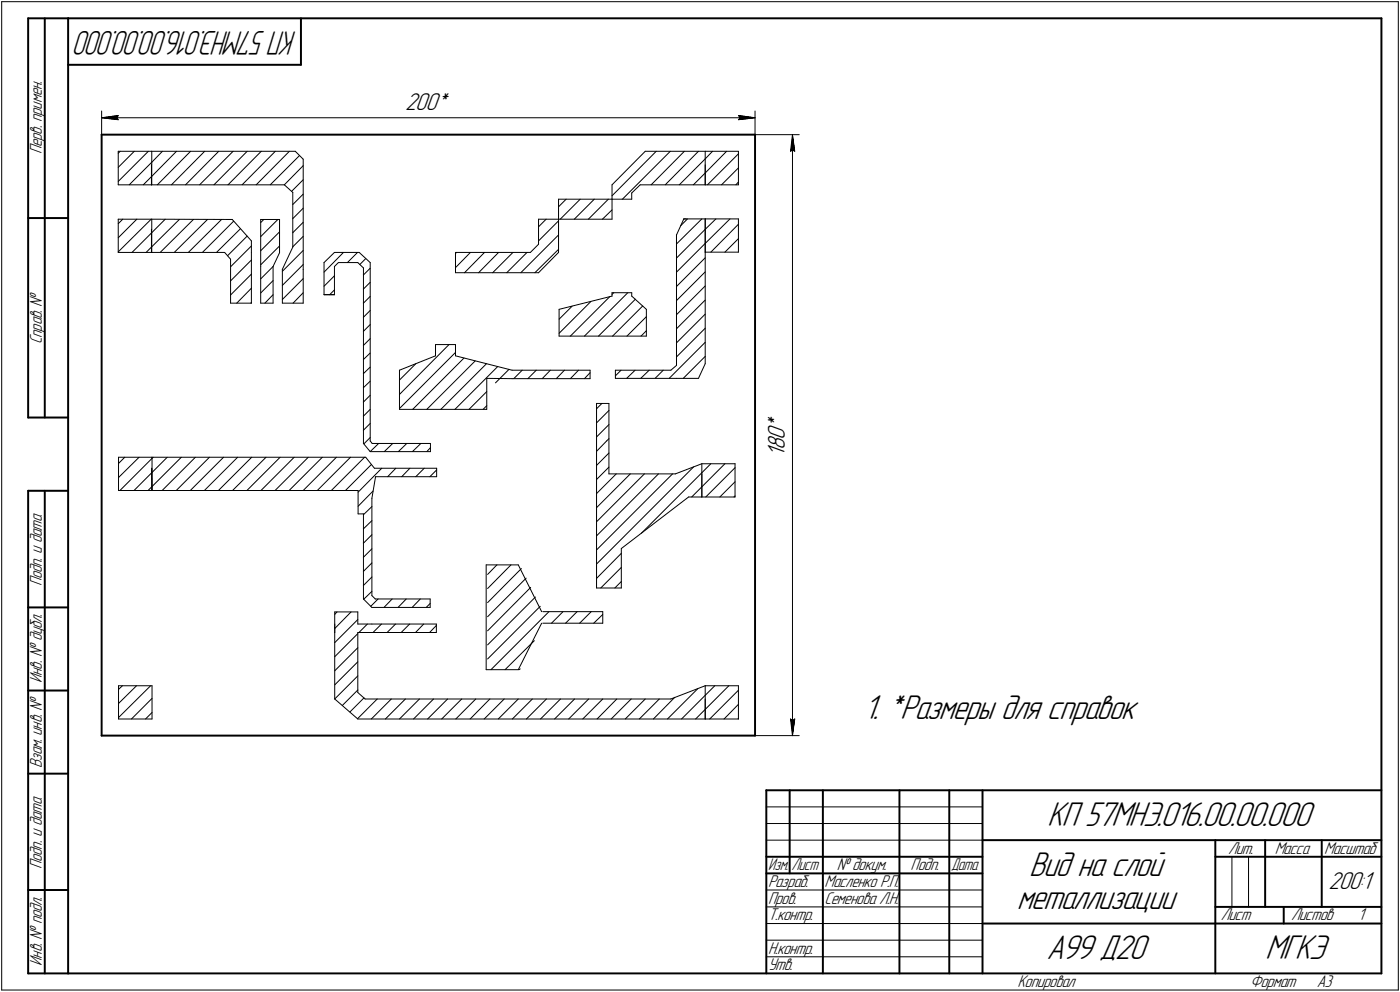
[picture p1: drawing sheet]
<svg xmlns="http://www.w3.org/2000/svg" width="421mm" height="298mm" viewBox="0 0 421 298" stroke-linecap="round" stroke-linejoin="round" font-family="sans-serif">
<g fill="none" stroke="#000" stroke-width=".3">
<path d="M.5 .5v297zM.5 .5h420zM420.5 .5v297zM30.6 33.4v7.1zM30.6 35.4l5-.7zM30.6 35.4l5 .6zM30.6 35.4h196.5zM35.1 35.4l.5 .6zM35.6 34.7l-.5 .7zM222.1 36l5-.6zM222.1 34.7l.5 .7zM222.1 34.7l5 .7z"/>
<path d="M222.6 35.4l-.5 .6zM227.1 33.4v7.1zM35.6 55.5h10zM35.6 45.5h10zM35.6 45.5v10zM35.6 46.1l.6-.6zM38.9 55.5l6.7-6.7zM40.4 45.5l-4.8 4.8zM43.1 55.5l2.5-2.5zM44.6 45.5l-9 9zM45.6 49.5h.1M45.6 49.5v6z"/>
<path d="M45.6 55.5h39.9zM45.6 45.5v10zM45.6 45.5h43.2zM48.9 45.5l-3.3 3.3zM53.1 45.5l-7.5 7.5zM57.3 45.5l-10 10zM60 55.5l10.1-10zM61.6 45.5l-10 10zM65.8 45.5l-10 10zM74.3 45.5l-10 10zM78.6 45.5l-10 10zM81.3 55.5l8.8-8.8z"/>
<path d="M82.8 45.5l-10 10zM85.5 55.5l2.6 2.3zM87 45.5l-10 10zM87.7 57.5l3.5-3.5zM88.1 57.8v16.5zM88.8 45.5l2.4 2.3zM91.2 47.8v33.1zM91.2 49.8l-5.7 5.7zM168 59.9h16.1zM168 59.9v6zM184.1 59.9v6zM184.1 55.5v4.4z"/>
<path d="M184.1 59.9h5.9zM187.2 59.9l14.4-14.4zM190 58v1.9zM190 58l2.5-2.5zM192.5 55.5h19.6zM194.1 45.5l-10 10zM194.1 45.5h18zM197.4 45.5l-13.3 13.3zM204.3 55.5l7.8-7.7zM205.8 45.5l-10 10zM208.5 55.5l3.6-3.5zM210.1 45.5l-10 10z"/>
<path d="M212.1 49.5v6zM212.1 55.5h10zM212.1 45.5h10zM212.1 45.5v10zM212.8 55.5l9.3-9.3zM214.3 45.5l-2.2 2.3zM217 55.5l5.1-5zM218.5 45.5l-6.4 6.5zM222.1 45.5v10zM222.1 54.7l-.8 .8zM227.1 40.5h13.3zM237.7 45.5l.6-.5z"/>
<path d="M238.3 40.5l.7 5zM238.3 45l.7 .5zM238.3 40.5l-.6 5zM238.3 40.5v180.6zM35.6 75.9h10zM35.6 65.9h10zM35.6 65.9v10zM35.6 75.7l9.9-9.8zM35.6 71.5l5.5-5.6zM35.6 67.2l1.3-1.3zM39.7 75.9l5.9-6zM45.6 75.9h22z"/>
<path d="M45.6 68.9v7zM45.6 68.9h.1M45.6 74.3l8.3-8.3zM45.6 70l4.1-4.1zM45.6 65.9v10zM45.6 65.9l24.2 .1zM45.6 74.2l-1.7 1.7zM48.2 75.9l10-9.9zM52.4 75.9l10-9.9zM56.6 75.9l10-9.9zM60.9 75.9l9.4-9.4zM65.1 75.9l7.2-7.2z"/>
<path d="M67.6 75.9l1.7 2zM68.4 76.9l5.9-5.9zM69.3 77.9v13.2zM69.8 66l5.8 6.4zM75.6 72.4v3.5zM75.6 75.9v15.2zM78.4 66v14.1zM78.4 66h5.7zM78.4 79.6l5.7-5.7zM78.4 75.4l5.7-5.7zM78.4 71.1l5.2-5.1zM78.4 66.9l.9-.9z"/>
<path d="M84.1 75.9l-2 4.2zM84.1 66v9.9zM88.1 74.3l-3.2 6.6zM88.1 74.2l3.1-3.2zM88.1 69.9l3.1-3.1zM88.1 65.7l3.1-3.1zM88.1 61.5l3.1-3.2zM97.5 78.9v9.7zM97.5 78.9l3.1-3zM100.6 75.9h7.4zM101.8 78.9h5.8zM103.3 75.9l-5.8 5.9z"/>
<path d="M104.5 78.9l3-3zM107.6 78.9l1.7 1.6zM108 75.9l3.3 3zM108.2 79.5l1.8-1.8zM111.3 78.9v53.6zM137 75.9v6.1zM137 75.9h22.5zM137.2 75.9l-.2 .3zM141.5 75.9l-4.5 4.5zM145.7 75.9l-6 6.1zM149.9 75.9l-6 6.1zM162 65.9v7.5z"/>
<path d="M162 73.4l-2.5 2.5zM162 65.9h6zM162 72.4l6-6zM162 68.2l2.3-2.3zM168 65.9v10zM168 65.9h16.1zM168 75.9l-6 6.1zM168 62.1l2.3-2.2zM168.5 65.9l6-6zM172.7 65.9l6-6zM177 65.9l6-6zM181.2 65.9l2.9-2.8z"/>
<path d="M203.5 70.6v5.2zM203.5 70.6v39.2zM203.5 77.6l8.6-8.7zM203.5 73.3l7.6-7.5zM204.7 67.8l2.1-2zM205.7 65.8h.7zM205.7 65.8l-2.2 4.8zM205.7 65.8h6.4zM212.1 75.8h10zM212.1 65.8h10zM212.1 65.8v10zM212.1 75.8v33.5z"/>
<path d="M212.1 73.2l7.4-7.4zM212.1 68.9l3.2-3.1zM218 75.8l4.1-4.1zM222.1 65.8v10zM222.1 67.4l-8.3 8.4zM69.3 91.1h6.3zM69.3 88.6l6.3-6.2zM69.3 84.4l6.3-6.3zM69.3 80.2l6.3-6.3zM75.4 91.1l.2-.2zM75.6 86.6l-4.4 4.5zM78.4 80.1v11z"/>
<path d="M78.4 91.1h3.7zM78.4 88.1l3.7-3.8zM78.4 83.8l3.7-3.7zM82.1 80.1v11zM82.1 88.6l-2.4 2.5zM84.9 80.9v10.2zM84.9 91.1h6.3zM84.9 90l6.3-6.3zM84.9 85.8l6.3-6.3zM84.9 81.5l6.3-6.2zM91.2 80.9v10.2zM91.2 88l-3.1 3.1z"/>
<path d="M97.5 88.6h3.1zM97.5 86l3.1-3.1zM99.1 88.6l1.5-1.5zM100.6 80.1v8.5zM100.6 80.1l1.2-1.2zM109.3 80.5v52.8zM109.3 91.1l2-2zM109.3 86.9l2-2.1zM111.3 97.5l-2 2.1zM111.3 93.3l-2 2zM111.3 80.6l-2 2zM137 82h25z"/>
<path d="M148.2 82l6.1-6.1zM152.4 82l6.1-6.1zM156.6 82l11.4-11.4zM160.9 82l7.1-7.1zM168.1 93l16-4zM168.1 93v8zM172 92l-3.9 3.9zM184.1 88v1zM184.1 88h5.9zM184.1 88.5l.5-.5zM190 89l4.4 4zM190 88v1z"/>
<path d="M194.4 93v8zM203.5 98.8l8.6-8.6zM203.5 94.6l8.6-8.7zM203.5 90.3l8.6-8.6zM203.5 86.1l8.6-8.6zM203.5 81.8l8.6-8.6zM109.3 116.5l2-1.9zM109.3 112.3l2-2zM109.3 108l2-1.9zM109.3 103.8l2-2zM111.3 118.8l-2 2zM120.1 111.3l10.9-4.4z"/>
<path d="M120.1 111.3v11.7zM120.1 114.2l5-4.9zM131 103.5v3.4zM131 103.5h6zM135 103.5l-14.9 15zM137 106.9l17 4.4zM137 103.5v3.4zM146.4 113.7l7.6 .1zM146.4 113.7v9.3zM149 115.1l4.1-4.1zM154 113.8h23.5zM154 111.3h23.5z"/>
<path d="M154.5 113.8l2.6-2.5zM158.7 113.8l2.6-2.5zM165.5 111.3l-2.4 2.5zM168.1 101h26.3zM168.1 100.2l9.6-9.6zM169.8 111.3l-2.5 2.5zM171.5 101l11.9-11.8zM174 111.3l-2.5 2.5zM175.8 101l13-13zM177.5 111.3v2.5zM177.5 112l-1.7 1.8zM180 101l11.1-11.1z"/>
<path d="M184.2 101l9.1-9.1zM185.1 113.7h18.4zM185.1 111.3v2.4zM185.1 111.3h16.7zM186.8 111.3l-1.7 1.6zM188.5 113.7l2.5-2.4zM188.6 101l5.8-5.8zM192.7 113.7l2.5-2.4zM192.8 101l1.6-1.6zM197 113.7l2.5-2.4zM201.3 113.7l10.8-10.8zM201.8 111.3l1.7-1.5z"/>
<path d="M203.5 113.7h6.6zM203.5 107.3l8.6-8.7zM203.5 103l8.6-8.6zM205.5 113.7l6.6-6.6zM212.1 109.3l-2 4.4zM35.6 137.4h10.1zM35.6 137.4v10zM37.5 137.4l-1.9 1.9zM45.7 137.4v10zM45.7 137.4h64.3zM46.1 137.4l-.4 .4zM54.5 137.4l-8.8 8.8z"/>
<path d="M109.3 133.3l2 2.4zM109.3 129.3l2-2zM109.3 125.1l2-2.1zM110 137.4l2.6 3.3zM111.3 135.7h18.2zM111.3 132.5l.6 .8zM111.3 135.7l2.6-2.4zM111.3 131.5l-1.8 1.8zM111.9 133.3h17.6zM115.6 135.7l2.5-2.4zM119.8 135.7l2.5-2.4zM120.1 123h26.3z"/>
<path d="M120.1 122.8l16.9-16.9zM124 135.7l2.6-2.4zM124.1 123l15.4-15.4zM128.4 123l14.5-14.5zM129.5 133.3v2.4zM129.5 134.5l-1.1 1.2zM132.6 123l13.7-13.7zM136.8 123l12.9-12.8zM141.1 123l5.3-5.3zM145.3 123l1.1-1.1zM179.4 121.2v55.5zM179.4 121.2h3.7z"/>
<path d="M179.4 131.3l3.7-3.7zM179.4 127.1l3.7-3.7zM179.4 122.9l1.6-1.7zM182.5 132.5l-3.1 3.1zM182.5 132.5l.6-.7zM183.1 121.2v21.2zM183.1 136.1l-3.7 3.8zM211.1 139.4h10zM211.1 139.4v10zM221.1 139.4v10zM35.6 147.4h10.1zM35.6 143.5l6.2-6.1z"/>
<path d="M36.1 147.4l9.6-9.6zM40.3 147.4l5.4-5.4zM44.5 147.4l1.2-1.2zM45.6 140.7l.1 6.7zM45.6 140.7v6.7zM45.6 147.4h55.1zM45.7 142l4.6-4.6zM48.8 147.4l10-10zM53 147.4l10-10zM57.2 147.4l10-10zM61.5 147.4l10-10zM65.7 147.4l10-10z"/>
<path d="M69.9 147.4l10.1-10zM74.3 147.4l9.9-10zM78.5 147.4l10-10zM82.7 147.4l10-10zM87 147.4l9.9-10zM91.2 147.4l10-10zM95.4 147.4l10-10zM99.7 147.4l9.9-10zM100.7 147.4h7zM103.9 147.4l7.8-7.8zM107.7 154.4h1.6zM107.7 147.4v7z"/>
<path d="M109.3 154.4v25.6zM109.3 158.9l2.5-2.4zM109.3 154.7l2.5-2.5zM111.8 149.8v29.2zM112.2 147.6l-4.5 4.5zM112.6 140.7h18.7zM112.9 143.3h18.4zM112.9 143.3l-1.1 6.5zM114.8 140.7l-7.1 7.2zM119 140.7l-2.4 2.6zM123.3 140.7l-2.5 2.6zM125.1 143.3l2.5-2.6z"/>
<path d="M129.3 143.3l2-2.1zM131.3 140.7v2.6zM179.4 156.8l14.4-14.4zM179.4 152.6l10.2-10.2zM179.4 148.3l5.9-5.9zM183.1 142.4h20zM183.1 140.4l-3.7 3.7zM203.1 142.4l8-3zM207.1 149.4h4zM211.1 149.4h10zM211.1 142.4v7zM211.1 146.3l-3.1 3.1z"/>
<path d="M211.1 146.3l6.9-6.9zM211.1 142.1l2.7-2.7zM216.5 149.4l4.6-4.6zM221.1 149l-.4 .4zM221.1 140.5l-8.8 8.9zM109.3 175.9l2.5-2.5zM109.3 171.7l2.5-2.5zM109.3 167.5l2.5-2.6zM109.3 163.2l2.5-2.5zM111.8 179l1.1 1zM146.2 169.8v31.5zM146.2 169.8h9.7z"/>
<path d="M149.4 169.8l-2.8 2.8zM153.7 169.8l-7.1 7.1zM155.9 169.8l7 14zM156.8 170.9l-10.2 10.2zM159.6 176.5l-13 13.1zM179.4 176.7h7.5zM179.4 169.5l29.2-29.2zM179.4 165.3l22.9-22.9zM179.4 161l18.6-18.6zM180.7 176.7l6.2-6.2zM184.9 176.7l2-1.9zM186.9 164.8l20.2-15.4z"/>
<path d="M186.9 164.8v11.9zM186.9 166.3l-7.5 7.5zM192.9 160.3l18.2-18.2zM100.7 187.5v2.6zM100.7 183.9v6.2zM100.7 190.1v20zM100.7 183.9h6.9zM100.7 197.4l6.9-7zM100.7 193.1l6.9-6.9zM101.3 183.9l-.6 .8zM105.6 183.9l-4.9 5zM107.6 183.9v3.6z"/>
<path d="M107.6 190.1v18zM107.6 187.5h4.2zM107.6 190.1h4.2zM107.9 190.1l2.6-2.6zM109.3 180l2.5 2.5zM109.4 180.1l2.4-2.4zM111.5 182.2l2.2-2.2zM111.8 182.5h17.6zM111.8 190.1h19.4zM111.8 187.5h19.4zM112.2 190.1l2.5-2.6zM112.9 180h16.5z"/>
<path d="M116.4 190.1l2.6-2.6zM117.9 180l-2.4 2.5zM120.6 190.1l2.6-2.6zM122.2 180l-2.5 2.5zM126.4 180l-2.4 2.5zM127.4 187.5l-2.4 2.6zM128.2 182.5l1.2-1.1zM129.4 180v2.5zM131.2 187.5v2.6zM131.2 188l-2 2.1zM146.6 193.8l14.4-14.4zM146.6 185.3l11.6-11.6z"/>
<path d="M162.5 182.2l-15.9 15.8zM162.9 187.3l-7 14zM163.2 187.3h18.1zM163.2 183.8h18.1zM165.9 187.3l3.4-3.5zM170.1 187.3l3.5-3.5zM174.3 187.3l3.5-3.5zM178.6 187.3l2.7-2.6zM181.3 183.8v3.5zM35.6 216.1h10.1zM35.6 206.1h10.1zM35.6 206.1v10z"/>
<path d="M35.6 215.6l9.7-9.5zM35.6 211.4l5.5-5.3zM35.6 207.2l1.2-1.1zM39.5 216.1l6.2-6.2zM43.8 216.1l1.9-2zM45.7 206.1v10zM100.7 210.1l6.9 6zM100.7 210.1l6.9-7zM100.7 205.8l6.9-6.9zM100.7 201.6l6.9-7zM103 212l4.6-4.7zM105.2 214l4.3-4.3z"/>
<path d="M107.5 216l6-5.9zM107.6 216.1h104.5zM107.6 208.1l2.2 2zM109.8 210.1h92zM111.7 216.1l6-6zM115.9 216.1l6-6zM120.1 216.1l6.1-6zM124.4 216.1l6-6zM128.6 216.1l6-6zM137.1 216.1l6-6zM138.9 210.1l-6.1 6zM145.6 216.1l6-6z"/>
<path d="M146.2 201.3h9.7zM147.3 210.1l-5.9 6zM147.7 201.3l17.4-17.5zM149.9 216.1l6-6zM151.9 201.3l8.8-8.8zM154.1 216.1l6-6zM156.1 201.3l.4-.3zM158.3 216.1l6-6zM162.6 216.1l6-6zM166.8 216.1l6-6zM171 216.1l6-6zM175.3 216.1l6-6z"/>
<path d="M185.5 210.1l-5.9 6zM188 216.1l6.1-6zM189.8 210.1l-6 6zM192.3 216.1l6-6zM200.7 216.1l9.2-9.2zM201.8 210.1l10.3-4zM202.9 209.5l-6.4 6.6zM205 216.1l7.1-7.1zM209.2 216.1l2.9-2.9zM212.1 210.1v6zM212.1 216.1h10zM212.1 206.1h10z"/>
<path d="M212.1 206.1v10zM212.1 209l2.9-2.9zM213.4 216.1l8.7-8.7zM219.2 206.1l-7.1 7.1zM222.1 206.1v10zM222.1 215.9l-.1 .2zM222.1 211.7l-4.3 4.4zM237.7 216.1l.6 5zM237.7 216.1l.6 .5zM238.3 216.6l.7-.5zM239 216.1l-.7 5zM227.1 221.1h13.3z"/>
<path d="M230.5 247.5h65zM230.5 252.5h65zM230.5 242.5h65zM370.5 257.5v15zM375.5 257.5v15zM230.5 267.5h65zM230.5 272.5h65zM230.5 277.5h65zM.5 297.5h420zM230.5 282.5h65zM230.5 287.5h65z"/>
</g>
<g fill="none" stroke="#000" stroke-width=".59">
<path d="M8.5 5.5v120zM8.5 5.5h12zM13.5 5.5v120zM20.5 5.5v287zM20.5 5.5h395zM20.5 19.5h70zM90.5 5.5v14zM415.5 5.5v287zM30.6 40.5h196.5zM30.6 40.5v180.6zM227.1 40.5v180.6zM8.5 65.5h12z"/>
<path d="M8.5 125.5h12zM8.5 147.5v145zM8.5 147.5h12zM13.5 147.5v145zM8.5 182.5h12zM8.5 207.5h12zM8.5 232.5h12zM30.6 221.1h196.5zM230.5 237.5h185zM230.5 237.5v55zM237.5 237.5v25zM247.5 237.5v55z"/>
<path d="M270.5 237.5v55zM285.5 237.5v55zM295.5 237.5v55zM230.5 257.5h65zM295.5 252.5h120zM365.5 252.5v40zM365.5 257.5h15zM380.5 252.5v20zM380.5 257.5h35zM397.5 252.5v20zM8.5 267.5h12zM230.5 262.5h65z"/>
<path d="M295.5 277.5h70zM365.5 277.5h50zM365.5 272.5h50zM386.1 272.5v5zM8.5 292.5h12zM20.5 292.5h395z"/>
</g>
<g fill="#fff" stroke="#fff" stroke-width=".3">
<path d="M121.8 28.4h14zM121.8 28.4h14zM121.8 28.5h14zM121.8 28.6h14zM121.8 28.7h14zM121.8 28.8h14zM121.8 28.9h14zM121.8 29h14zM121.8 29h14zM121.8 29.1h14zM121.8 29.2h14zM121.8 29.3h14zM121.8 29.4h14zM121.8 29.5h14zM121.8 29.5h14zM121.8 29.6h14zM121.8 29.7h14zM121.8 29.8h14zM121.8 29.9h14zM121.8 30h14zM121.8 30.1h14zM121.8 30.1h14zM121.8 30.2h14zM121.8 30.3h14zM121.8 30.4h14zM121.8 30.5h14zM121.8 30.6h14zM121.8 30.6h14zM121.8 30.7h14zM121.8 30.8h14zM121.8 30.9h14zM121.8 31h14zM121.8 31.1h14zM121.8 31.2h14zM121.8 31.2h14zM121.8 31.3h14zM121.8 31.4h14zM121.8 31.5h14zM121.8 31.6h14zM121.8 31.7h14zM121.8 31.7h14zM121.8 31.8h14zM121.8 31.9h14zM121.8 32h14zM121.8 32.1h14zM121.8 32.2h14zM121.8 32.3h14zM121.8 32.3h14zM121.8 32.4h14zM121.8 32.5h14zM121.8 32.6h14zM121.8 32.7h14zM121.8 32.8h14zM121.8 32.9h14zM121.8 32.9h14zM121.8 33h14zM121.8 33.1h14zM121.8 33.2h14zM121.8 33.3h14zM121.8 33.4h14zM121.8 33.4h14zM121.8 33.5h14zM121.8 33.6h14zM121.8 33.7h14zM121.8 33.8h14zM121.8 33.9h14zM121.8 34h14zM121.8 34h14zM121.8 34.1h14zM121.8 34.2h14zM121.8 34.3h14z"/>
<path d="M35.5 34.2h.6zM34.9 34.3h1.2zM34.3 34.4h1.8zM33.7 34.5h2.4zM33.1 34.5h3zM32.4 34.6h3.7zM32.3 34.7h3.8zM32.1 34.8h4zM31.8 34.9h4.3zM31.7 35h4.4zM31.4 35.1h4.7zM31.2 35.1h4.9zM31 35.2h5.1zM30.8 35.3h5.3zM30.6 35.4h5.5zM30.8 35.5h5.3zM31.1 35.6h5zM31.3 35.6h4.8zM31.5 35.7h4.6zM31.7 35.8h4.4zM32 35.9h4.1zM32.3 36h3.8zM32.4 36.1h3.7zM33.1 36.2h3zM33.7 36.2h2.4zM34.3 36.3h1.8zM34.9 36.4h1.2zM35.5 36.5h.6z"/>
<path d="M221.6 34.2h.6zM221.6 34.3h1.2zM221.6 34.4h1.8zM221.6 34.5h2.5zM221.6 34.5h3.1zM221.6 34.6h3.7zM221.6 34.7h4zM221.6 34.8h4.1zM221.6 34.9h4.3zM221.6 35h4.5zM221.6 35.1h4.7zM221.6 35.1h4.9zM221.6 35.2h5.1zM221.6 35.3h5.3zM221.6 35.4h5.5zM221.6 35.5h5.3zM221.6 35.6h5.1zM221.6 35.6h4.9zM221.6 35.7h4.6zM221.6 35.8h4.4zM221.6 35.9h4.2zM221.6 36h4zM221.6 36.1h3.7zM221.6 36.2h3.1zM221.6 36.2h2.5zM221.6 36.3h1.8zM221.6 36.4h1.2zM221.6 36.5h.6z"/>
<path d="M231.3 124.3h6.1zM231.3 124.4h6.1zM231.3 124.5h6.1zM231.3 124.5h6.1zM231.3 124.6h6.1zM231.3 124.7h6.1zM231.3 124.8h6.1zM231.3 124.9h6.1zM231.3 125h6.1zM231.3 125.1h6.1zM231.3 125.1h6.1zM231.3 125.2h6.1zM231.3 125.3h6.1zM231.3 125.4h6.1zM231.3 125.5h6.1zM231.3 125.6h6.1zM231.3 125.6h6.1zM231.3 125.7h6.1zM231.3 125.8h6.1zM231.3 125.9h6.1zM231.3 126h6.1zM231.3 126.1h6.1zM231.3 126.2h6.1zM231.3 126.2h6.1zM231.3 126.3h6.1zM231.3 126.4h6.1zM231.3 126.5h6.1zM231.3 126.6h6.1zM231.3 126.7h6.1zM231.3 126.7h6.1zM231.3 126.8h6.1zM231.3 126.9h6.1zM231.3 127h6.1zM231.3 127.1h6.1zM231.3 127.2h6.1zM231.3 127.3h6.1zM231.3 127.3h6.1zM231.3 127.4h6.1zM231.3 127.5h6.1zM231.3 127.6h6.1zM231.3 127.7h6.1zM231.3 127.8h6.1zM231.3 127.8h6.1zM231.3 127.9h6.1zM231.3 128h6.1zM231.3 128.1h6.1zM231.3 128.2h6.1zM231.3 128.3h6.1zM231.3 128.4h6.1zM231.3 128.4h6.1zM231.3 128.5h6.1zM231.3 128.6h6.1zM231.3 128.7h6.1zM231.3 128.8h6.1zM231.3 128.9h6.1zM231.3 128.9h6.1zM231.3 129h6.1zM231.3 129.1h6.1zM231.3 129.2h6.1zM231.3 129.3h6.1zM231.3 129.4h6.1zM231.3 129.5h6.1zM231.3 129.5h6.1zM231.3 129.6h6.1zM231.3 129.7h6.1zM231.3 129.8h6.1zM231.3 129.9h6.1zM231.3 130h6.1zM231.3 130h6.1zM231.3 130.1h6.1zM231.3 130.2h6.1zM231.3 130.3h6.1zM231.3 130.4h6.1zM231.3 130.5h6.1zM231.3 130.6h6.1zM231.3 130.6h6.1zM231.3 130.7h6.1zM231.3 130.8h6.1zM231.3 130.9h6.1zM231.3 131h6.1zM231.3 131.1h6.1zM231.3 131.1h6.1zM231.3 131.2h6.1zM231.3 131.3h6.1zM231.3 131.4h6.1zM231.3 131.5h6.1zM231.3 131.6h6.1zM231.3 131.7h6.1zM231.3 131.7h6.1zM231.3 131.8h6.1zM231.3 131.9h6.1zM231.3 132h6.1zM231.3 132.1h6.1zM231.3 132.2h6.1zM231.3 132.2h6.1zM231.3 132.3h6.1zM231.3 132.4h6.1zM231.3 132.5h6.1zM231.3 132.6h6.1zM231.3 132.7h6.1zM231.3 132.8h6.1zM231.3 132.8h6.1zM231.3 132.9h6.1zM231.3 133h6.1zM231.3 133.1h6.1zM231.3 133.2h6.1zM231.3 133.3h6.1zM231.3 133.3h6.1zM231.3 133.4h6.1zM231.3 133.5h6.1zM231.3 133.6h6.1zM231.3 133.7h6.1zM231.3 133.8h6.1zM231.3 133.9h6.1zM231.3 133.9h6.1zM231.3 134h6.1zM231.3 134.1h6.1zM231.3 134.2h6.1zM231.3 134.3h6.1zM231.3 134.4h6.1zM231.3 134.5h6.1zM231.3 134.5h6.1zM231.3 134.6h6.1zM231.3 134.7h6.1zM231.3 134.8h6.1zM231.3 134.9h6.1zM231.3 135h6.1zM231.3 135h6.1zM231.3 135.1h6.1zM231.3 135.2h6.1zM231.3 135.3h6.1zM231.3 135.4h6.1zM231.3 135.5h6.1zM231.3 135.6h6.1zM231.3 135.6h6.1zM231.3 135.7h6.1zM231.3 135.8h6.1zM231.3 135.9h6.1zM231.3 136h6.1zM231.3 136.1h6.1zM231.3 136.1h6.1zM231.3 136.2h6.1zM231.3 136.3h6.1zM231.3 136.4h6.1zM231.3 136.5h6.1zM231.3 136.6h6.1zM231.3 136.7h6.1zM231.3 136.7h6.1zM231.3 136.8h6.1zM231.3 136.9h6.1zM231.3 137h6.1zM231.3 137.1h6.1zM231.3 137.2h6.1z"/>
<path d="M238.3 40.7h.2zM238.3 40.8h.2zM238.3 40.9h.3zM238.2 41h.4zM238.2 41.1h.4zM238.1 41.1h.6zM238.1 41.2h.6zM238.1 41.3h.7zM238 41.4h.8zM238 41.5h.8zM238 41.6h.8zM237.9 41.7h.9zM237.9 41.7h1zM237.8 41.8h1.1zM237.8 41.9h1.2zM237.8 42h1.2zM237.7 42.1h1.4zM237.7 42.2h1.4zM237.7 42.2h1.4zM237.7 42.3h1.5zM237.7 42.4h1.5zM237.7 42.5h1.5zM237.7 42.6h1.5zM237.7 42.7h1.5zM237.7 42.8h1.5zM237.7 42.8h1.5zM237.6 42.9h1.7zM237.6 43h1.7zM237.6 43.1h1.7zM237.6 43.2h1.7zM237.6 43.3h1.7zM237.6 43.3h1.7zM237.6 43.4h1.7zM237.5 43.5h1.9zM237.5 43.6h1.9zM237.5 43.7h1.9zM237.5 43.8h1.9zM237.5 43.9h1.9zM237.5 43.9h1.9zM237.5 44h1.9zM237.4 44.1h2zM237.4 44.2h2zM237.4 44.3h2zM237.4 44.4h2zM237.4 44.4h2zM237.4 44.5h2zM237.4 44.6h2zM237.4 44.7h2zM237.3 44.8h2.2zM237.3 44.9h2.2zM237.3 45h2.2zM237.3 45h2.2zM237.3 45.1h2.2zM237.3 45.2h2.2zM237.3 45.3h2.2zM237.2 45.4h2.4zM237.2 45.5h2.4zM237.2 45.6h2.4zM237.2 45.6h2.4zM237.2 45.7h2.4zM237.2 45.8h2.4zM237.2 45.9h2.4z"/>
<path d="M237.2 215.6h2.4zM237.2 215.6h2.4zM237.2 215.7h2.4zM237.2 215.8h2.4zM237.2 215.9h2.4zM237.2 216h2.4zM237.2 216.1h2.4zM237.2 216.2h2.4zM237.3 216.2h2.2zM237.3 216.3h2.2zM237.3 216.4h2.2zM237.3 216.5h2.2zM237.3 216.6h2.2zM237.3 216.7h2.2zM237.3 216.7h2.2zM237.4 216.8h2zM237.4 216.9h2zM237.4 217h2zM237.4 217.1h2zM237.4 217.2h2zM237.4 217.3h2zM237.4 217.3h2zM237.4 217.4h2zM237.5 217.5h1.9zM237.5 217.6h1.9zM237.5 217.7h1.9zM237.5 217.8h1.9zM237.5 217.8h1.9zM237.5 217.9h1.9zM237.5 218h1.9zM237.6 218.1h1.7zM237.6 218.2h1.7zM237.6 218.3h1.7zM237.6 218.4h1.7zM237.6 218.4h1.7zM237.6 218.5h1.7zM237.6 218.6h1.7zM237.7 218.7h1.5zM237.7 218.8h1.5zM237.7 218.9h1.5zM237.7 218.9h1.5zM237.7 219h1.5zM237.7 219.1h1.5zM237.7 219.2h1.5zM237.7 219.3h1.4zM237.7 219.4h1.4zM237.7 219.5h1.4zM237.8 219.5h1.2zM237.8 219.6h1.2zM237.8 219.7h1.1zM237.9 219.8h1zM237.9 219.9h.9zM238 220h.8zM238 220h.8zM238 220.1h.8zM238.1 220.2h.7zM238.1 220.3h.6zM238.1 220.4h.6zM238.2 220.5h.4zM238.2 220.6h.4zM238.3 220.6h.3zM238.3 220.7h.2zM238.3 220.8h.2z"/>
<path d="M259.8 209.4h83.5zM259.8 209.5h83.5zM259.8 209.5h83.5zM259.8 209.6h83.5zM259.8 209.7h83.5zM259.8 209.8h83.5zM259.8 209.9h83.5zM259.8 210h83.5zM259.8 210.1h83.5zM259.8 210.1h83.5zM259.8 210.2h83.5zM259.8 210.3h83.5zM259.8 210.4h83.5zM259.8 210.5h83.5zM259.8 210.6h83.5zM259.8 210.7h83.5zM259.8 210.7h83.5zM259.8 210.8h83.5zM259.8 210.9h83.5zM259.8 211h83.5zM259.8 211.1h83.5zM259.8 211.2h83.5zM259.8 211.2h83.5zM259.8 211.3h83.5zM259.8 211.4h83.5zM259.8 211.5h83.5zM259.8 211.6h83.5zM259.8 211.7h83.5zM259.8 211.8h83.5zM259.8 211.8h83.5zM259.8 211.9h83.5zM259.8 212h83.5zM259.8 212.1h83.5zM259.8 212.2h83.5zM259.8 212.3h83.5zM259.8 212.3h83.5zM259.8 212.4h83.5zM259.8 212.5h83.5zM259.8 212.6h83.5zM259.8 212.7h83.5zM259.8 212.8h83.5zM259.8 212.9h83.5zM259.8 212.9h83.5zM259.8 213h83.5zM259.8 213.1h83.5zM259.8 213.2h83.5zM259.8 213.3h83.5zM259.8 213.4h83.5zM259.8 213.4h83.5zM259.8 213.5h83.5zM259.8 213.6h83.5zM259.8 213.7h83.5zM259.8 213.8h83.5zM259.8 213.9h83.5zM259.8 214h83.5zM259.8 214h83.5zM259.8 214.1h83.5zM259.8 214.2h83.5zM259.8 214.3h83.5zM259.8 214.4h83.5zM259.8 214.5h83.5zM259.8 214.5h83.5zM259.8 214.6h83.5zM259.8 214.7h83.5zM259.8 214.8h83.5zM259.8 214.9h83.5zM259.8 215h83.5zM259.8 215.1h83.5zM259.8 215.1h83.5zM259.8 215.2h83.5zM259.8 215.3h83.5zM259.8 215.4h83.5zM259.8 215.5h83.5zM259.8 215.6h83.5zM259.8 215.6h83.5zM259.8 215.7h83.5zM259.8 215.8h83.5zM259.8 215.9h83.5zM259.8 216h83.5zM259.8 216.1h83.5zM259.8 216.2h83.5zM259.8 216.2h83.5zM259.8 216.3h83.5zM259.8 216.4h83.5zM259.8 216.5h83.5zM259.8 216.6h83.5zM259.8 216.7h83.5zM259.8 216.7h83.5zM259.8 216.8h83.5zM259.8 216.9h83.5zM259.8 217h83.5zM259.8 217.1h83.5zM259.8 217.2h83.5zM259.8 217.3h83.5zM259.8 217.3h83.5zM259.8 217.4h83.5zM259.8 217.5h83.5zM259.8 217.6h83.5zM259.8 217.7h83.5zM259.8 217.8h83.5z"/>
</g>
<g fill="#000" stroke="#000" stroke-width=".3">
<path d="M30.6 35.4h4.5zM31.3 35.5h3.9zM32 35.6h3.3zM32.8 35.6h2.6zM33.4 35.7h2zM34.2 35.8h1.3zM34.9 35.9h.7z"/>
<path d="M35 34.8h.6zM34.4 34.9h1.1zM33.7 35h1.8zM33.1 35.1h2.3zM32.5 35.1h2.8zM31.8 35.2h3.5zM31.2 35.3h4z"/>
<path d="M222.2 34.8h.6zM222.2 34.9h1.2zM222.3 35h1.7zM222.3 35.1h2.3zM222.4 35.1h2.8zM222.5 35.2h3.4zM222.6 35.3h3.9z"/>
<path d="M222.6 35.4h4.5zM222.6 35.5h3.8zM222.5 35.6h3.2zM222.4 35.6h2.6zM222.3 35.7h2zM222.2 35.8h1.3zM222.2 35.9h.6z"/>
<path d="M238.2 41.9h.1zM238.2 42h.1zM238.2 42.1h.1zM238.2 42.2h.1zM238.2 42.2h.1zM238.2 42.3h.1zM238.2 42.4h.1zM238.2 42.5h.1zM238.2 42.6h.1zM238.1 42.7h.2zM238.1 42.8h.2zM238.1 42.8h.2zM238.1 42.9h.2zM238.1 43h.2zM238.1 43.1h.2zM238.1 43.2h.2zM238.1 43.3h.2zM238 43.3h.3zM238 43.4h.3zM238 43.5h.3zM238 43.6h.3zM238 43.7h.3zM238 43.8h.3zM238 43.9h.3zM238 43.9h.3zM238 44h.3zM237.9 44.1h.4zM237.9 44.2h.4zM237.9 44.3h.4zM237.9 44.4h.4zM237.9 44.4h.4zM237.9 44.5h.4zM237.9 44.6h.4zM237.9 44.7h.4zM237.8 44.8h.5zM237.8 44.9h.5zM237.8 45h.5zM237.8 45h.5zM237.8 45.1h.5zM237.8 45.2h.4zM237.8 45.3h.2z"/>
<path d="M238.3 41.1h.2zM238.3 41.2h.2zM238.3 41.3h.2zM238.3 41.4h.2zM238.3 41.5h.2zM238.3 41.6h.2zM238.3 41.7h.2zM238.3 41.7h.3zM238.3 41.8h.3zM238.3 41.9h.3zM238.3 42h.3zM238.3 42.1h.3zM238.3 42.2h.3zM238.3 42.2h.3zM238.3 42.3h.3zM238.3 42.4h.4zM238.3 42.5h.4zM238.3 42.6h.4zM238.3 42.7h.4zM238.3 42.8h.4zM238.3 42.8h.4zM238.3 42.9h.4zM238.3 43h.5zM238.3 43.1h.5zM238.3 43.2h.5zM238.3 43.3h.5zM238.3 43.3h.5zM238.3 43.4h.5zM238.3 43.5h.5zM238.3 43.6h.5zM238.3 43.7h.5zM238.3 43.8h.5zM238.3 43.9h.5zM238.3 43.9h.5zM238.3 44h.5zM238.3 44.1h.5zM238.3 44.2h.5zM238.3 44.3h.6zM238.3 44.4h.6zM238.3 44.4h.6zM238.3 44.5h.6zM238.3 44.6h.6zM238.3 44.7h.6zM238.3 44.8h.6zM238.3 44.9h.7zM238.3 45h.7zM238.3 45h.7zM238.5 45.1h.5zM238.7 45.2h.3zM238.8 45.3h.2z"/>
<path d="M237.8 216.2h.2zM237.8 216.3h.3zM237.8 216.4h.4zM237.8 216.5h.5zM237.8 216.6h.5zM237.8 216.7h.5zM237.8 216.7h.5zM237.9 216.8h.4zM237.9 216.9h.4zM237.9 217h.4zM237.9 217.1h.4zM237.9 217.2h.4zM237.9 217.3h.4zM237.9 217.3h.4zM237.9 217.4h.4zM238 217.5h.3zM238 217.6h.3zM238 217.7h.3zM238 217.8h.3zM238 217.8h.3zM238 217.9h.3zM238 218h.3zM238 218.1h.3zM238 218.2h.3zM238.1 218.3h.2zM238.1 218.4h.2zM238.1 218.4h.2zM238.1 218.5h.2zM238.1 218.6h.2zM238.1 218.7h.2zM238.1 218.8h.2zM238.1 218.9h.2zM238.2 218.9h.1zM238.2 219h.1zM238.2 219.1h.1zM238.2 219.2h.1zM238.2 219.3h.1zM238.2 219.4h.1zM238.2 219.5h.1zM238.2 219.5h.1zM238.2 219.6h.1z"/>
<path d="M238.8 216.2h.2zM238.7 216.3h.3zM238.6 216.4h.4zM238.5 216.5h.5zM238.3 216.6h.7zM238.3 216.7h.7zM238.3 216.7h.6zM238.3 216.8h.6zM238.3 216.9h.6zM238.3 217h.6zM238.3 217.1h.6zM238.3 217.2h.6zM238.3 217.3h.6zM238.3 217.3h.5zM238.3 217.4h.5zM238.3 217.5h.5zM238.3 217.6h.5zM238.3 217.7h.5zM238.3 217.8h.5zM238.3 217.8h.5zM238.3 217.9h.5zM238.3 218h.5zM238.3 218.1h.5zM238.3 218.2h.5zM238.3 218.3h.5zM238.3 218.4h.5zM238.3 218.4h.5zM238.3 218.5h.5zM238.3 218.6h.4zM238.3 218.7h.4zM238.3 218.8h.4zM238.3 218.9h.4zM238.3 218.9h.4zM238.3 219h.4zM238.3 219.1h.4zM238.3 219.2h.3zM238.3 219.3h.3zM238.3 219.4h.3zM238.3 219.5h.3zM238.3 219.5h.3zM238.3 219.6h.3zM238.3 219.7h.3zM238.3 219.8h.3zM238.3 219.9h.2zM238.3 220h.2zM238.3 220h.2zM238.3 220.1h.2zM238.3 220.2h.2zM238.3 220.3h.2zM238.3 220.4h.2z"/>
</g>
<g font-size="10.9">
<text x="259.8" y="216">1. *Размеры для справок</text>
<text x="315" y="248.1">КП 57МНЭ.016.00.00.000</text>
<text x="309.5" y="263.1">Вид на слой</text>
<text x="305.8" y="273.1">металлизации</text>
<text x="314.7" y="288.1">А99 Д20</text>
<text x="380.5" y="288.1">МГКЭ</text>
</g>
<text font-size="10.8" x="89.3" y="9.4" transform="rotate(-180 89.3 9.4)">КП 57МНЭ.016.00.00.000</text>
<g font-size="7.8">
<text x="121.8" y="33.1">200*</text>
<text x="236.1" y="129.2" transform="rotate(-90 236.1 129.2)">*</text>
<text x="236.1" y="137.2" transform="rotate(-90 236.1 137.2)">1</text>
<text x="236.1" y="135.3" transform="rotate(-90 236.1 135.3)">8</text>
<text x="236.1" y="132.2" transform="rotate(-90 236.1 132.2)">0</text>
<text x="399.6" y="267.2">200:1</text>
</g>
<g font-size="5.4">
<text x="12.6" y="46.3" transform="rotate(-90 12.6 46.3)">Перв. примен.</text>
<text x="12.6" y="103.4" transform="rotate(-90 12.6 103.4)">Справ. №</text>
<text x="12.6" y="176.1" transform="rotate(-90 12.6 176.1)">Подп. и дата</text>
<text x="12.6" y="205.2" transform="rotate(-90 12.6 205.2)">Инв. № дубл.</text>
<text x="12.6" y="230.9" transform="rotate(-90 12.6 230.9)">Взам. инв. №</text>
<text x="369.3" y="256.6">Лит.</text>
<text x="383.4" y="256.6">Масса</text>
<text x="398.3" y="256.6">Масштаб</text>
<text x="12.6" y="261.1" transform="rotate(-90 12.6 261.1)">Подп. и дата</text>
<text x="251.6" y="261.6">№ докум.</text>
<text x="273.9" y="261.6">Подп.</text>
<text x="231" y="266.6">Разраб.</text>
<text x="248" y="266.6">Масленко Р.П.</text>
<text x="231" y="271.6">Пров.</text>
<text x="248" y="271.6">Семенова Л.Н.</text>
<text x="231" y="276.6">Т.контр.</text>
<text x="367.1" y="276.6">Лист</text>
<text x="388.3" y="276.6">Листов</text>
<text x="408.5" y="276.6">1</text>
<text x="231" y="286.6">Н.контр.</text>
<text x="12.6" y="290.2" transform="rotate(-90 12.6 290.2)">Инв. № подл.</text>
<text x="231" y="291.6">Утв.</text>
<text x="306" y="296.6">Копировал</text>
<text x="376" y="296.6">Формат</text>
<text x="396" y="296.6">A3</text>
</g>
<g font-size="5.3">
<text x="231.1" y="261.6">Изм.</text>
<text x="238.1" y="261.6">Лист</text>
<text x="286.1" y="261.6">Дата</text>
</g>
</svg>
